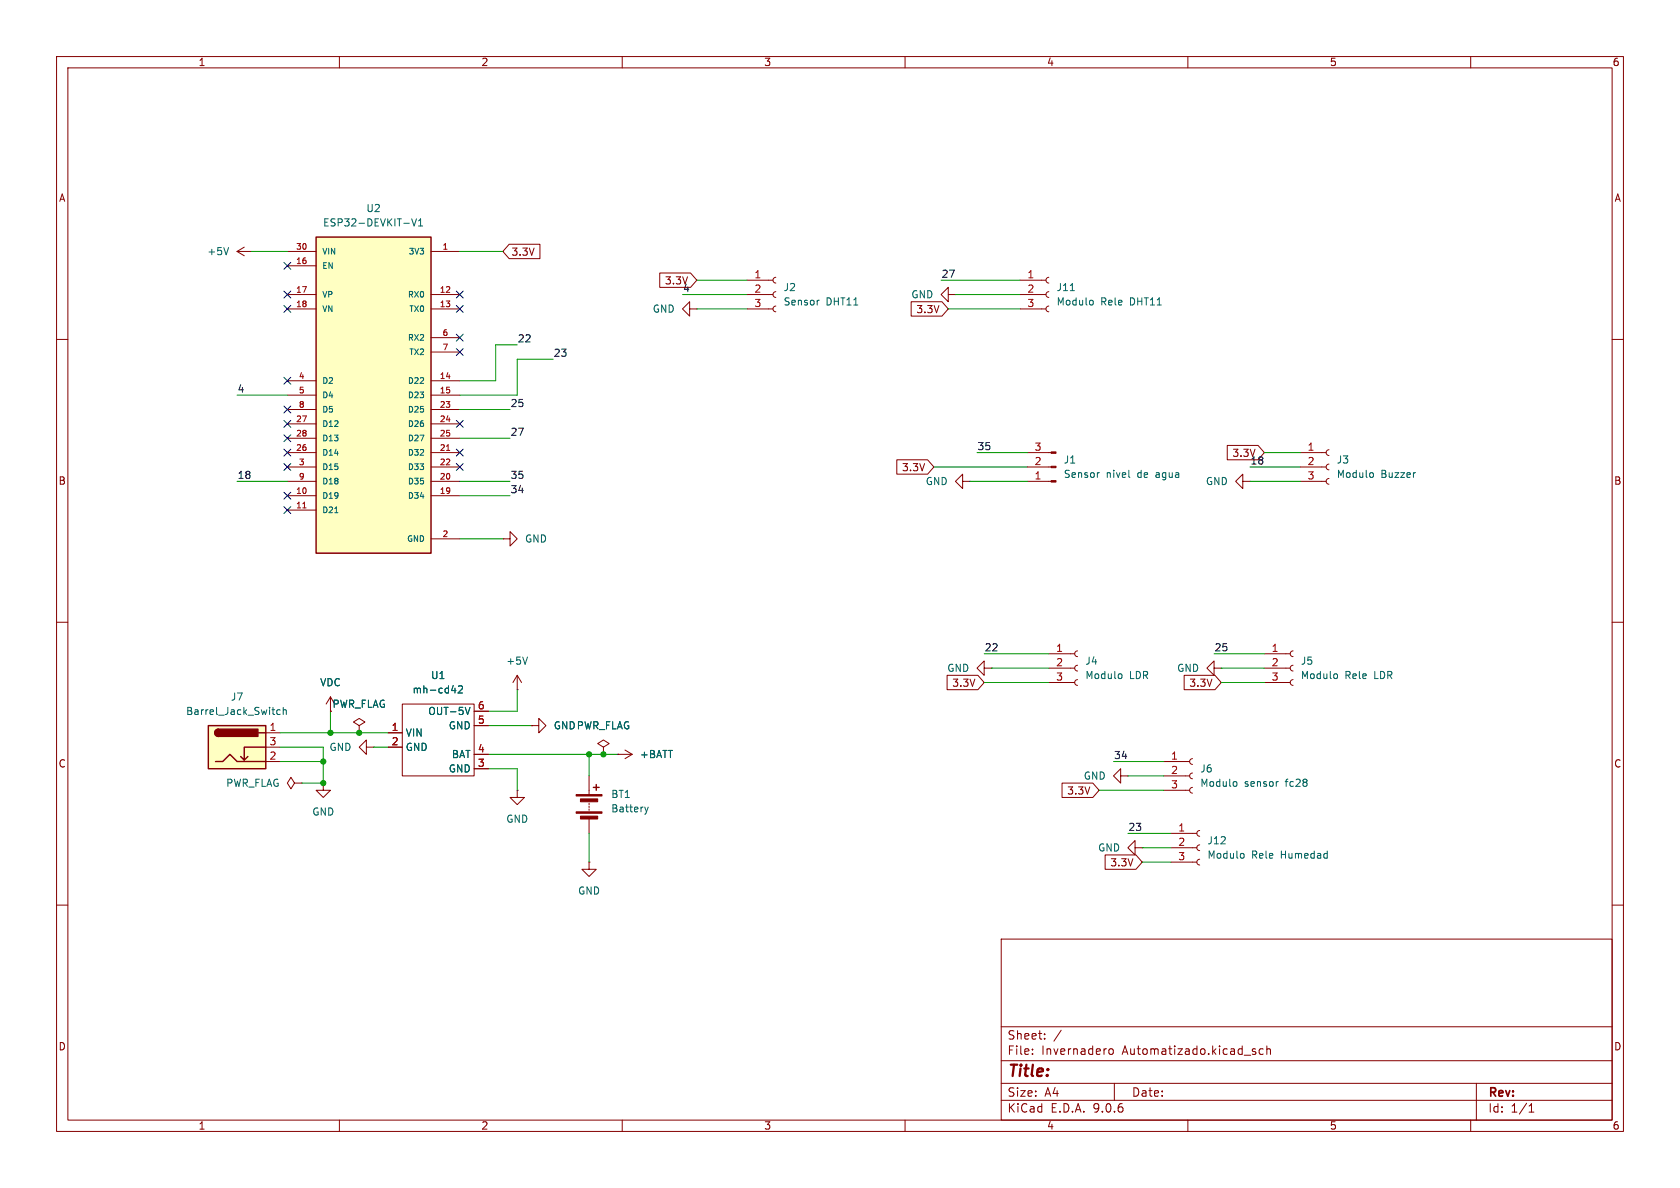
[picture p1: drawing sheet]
<svg xmlns="http://www.w3.org/2000/svg" width="297mm" height="210mm" viewBox="0 0 297 210" stroke-linecap="round" stroke-linejoin="round" font-family="sans-serif">
<g fill="none" stroke="#840000" stroke-width=".18">
<path d="M10 10h277v190h-277zM12 12h273v186h-273zM60 10v2M110 10v2M160 10v2M210 10v2M260 10v2M10 60h2M285 60h2M10 110h2M285 110h2M10 160h2"/>
<path d="M177 166h108v32h-108zM285 160h2M60 198v2M110 198v2M160 198v2M177 194.5h108M177 191.5h108M177 187.5h108M177 181.5h108M182.5 186.3v.1M182.5 185.5v.1M184.7 183.6v.1"/>
<path d="M184.7 182.8v.1M187.6 182.1l-1.3 2M196.2 185.5l.3-.1 .3 .3v.4l-.3 .3-.3-.1-.2-.2v-.4zM197 191.5v3M210 198v2M221.6 185.4l.4 .1M221.6 185.9l.4 .1v.2l-.2 .2h-.3M223.3 185.5l-.4-.1-.3 .3v.4l.1 .2h.6M224 185.5l.2-.1 .3 .1 .1 .9M224 184.9v1.5M260 198v2M261 191.5v6.5"/>
<path d="M270.3 196.6h.9M270.3 195.5l.4-.4v1.5"/>
</g>
<path d="M55.9 41.9h20.3v55.9h-20.3z" fill="#ffffc2"/>
<path d="M55.9 41.9h20.3v55.9h-20.3zM104.9 139.2h1M105.4 138.7v1" fill="none" stroke="#840000" stroke-width=".25"/>
<g fill="none" stroke="#840000" stroke-width=".18">
<path d="M41.9 44.5h2.5M41.9 44.5l1.3 .7M43.2 43.7l-1.3 .8M44.4 44.5h.1M50.8 44.5h5.1M50.8 47h5.1M50.8 52.1h5.1M50.8 54.6h5.1M76.2 44.5h5.1M76.2 52.1h5.1M76.2 54.6h5.1M76.2 59.7h5.1"/>
<path d="M121.9 54.6v-1.3l-1.3 1.3 1.3 1.3v-1.3h1.3M123.2 54.6h.1M132.1 52.1h4.6M132.1 54.6h4.6M132.1 49.5h4.6M137.2 49l-.4 .2-.1 .3 .1 .4 .4 .1M137.2 51.6l-.4 .1-.1 .4 .1 .3 .4 .2M137.2 54.1l-.4 .2-.1 .3 .1 .4 .4 .1M167.6 52.1v-1.3l-1.2 1.3 1.2 1.2v-1.2h1.3M168.9 52.1h.1M180.3 52.1h4.6M180.3 54.6h4.6"/>
<path d="M180.3 49.5h4.6M185.4 49l-.3 .2-.2 .3 .2 .4 .3 .1M185.4 51.6l-.3 .1-.2 .4 .2 .3 .3 .2M185.4 54.1l-.3 .2-.2 .3 .2 .4 .3 .1M50.8 67.3h5.1M50.8 69.9h5.1M50.8 72.4h5.1M50.8 74.9h5.1M50.8 77.5h5.1M76.2 67.3h5.1M76.2 69.9h5.1M76.2 72.4h5.1"/>
<path d="M76.2 74.9h5.1M76.2 77.5h5.1M76.2 62.2h5.1M234.9 79.5l-.3 .2-.2 .3 .2 .4 .3 .1M50.8 80h5.1M50.8 82.6h5.1M50.8 85.1h5.1M50.8 87.6h5.1M50.8 90.2h5.1M76.2 80h5.1M76.2 82.6h5.1M76.2 85.1h5.1"/>
<path d="M76.2 87.6h5.1M76.2 95.3h5.1M88.9 95.3h1.3v-1.3l1.2 1.3-1.2 1.2v-1.2M88.9 95.3h.1M170.2 85.1v-1.3l-1.3 1.3 1.3 1.3v-1.3h1.2M171.4 85.1h.1M181.6 80h4.2M181.6 82.6h4.2M181.6 85.1h4.2M219.7 85.1v-1.3l-1.3 1.3 1.3 1.3v-1.3h1.3M221 85.1h.1M229.9 80h4.5"/>
<path d="M229.9 82.6h4.5M229.9 85.1h4.5M234.9 82l-.3 .2-.2 .4 .2 .3 .3 .2M234.9 84.6l-.3 .1-.2 .4 .2 .3 .3 .2M174 118.1v-1.3l-1.3 1.3 1.3 1.3v-1.3h1.3M175.3 118.1h.1M185.4 115.6h4.6M185.4 118.1h4.6M190.5 115.1l-.4 .1-.1 .4 .1 .3 .4 .2M190.5 117.6l-.4 .2-.1 .3 .1 .4 .4 .1M214.6 118.1v-1.3l-1.2 1.3 1.2 1.3v-1.3h1.3M215.9 118.1h.1"/>
<path d="M223.5 115.6h4.6M223.5 118.1h4.6M228.6 115.1l-.4 .1-.1 .4 .1 .3 .4 .2M228.6 117.6l-.4 .2-.1 .3 .1 .4 .4 .1M52.1 138.4l-.7-1-.6 1 .6 1 .7-1h1.2M53.3 138.4h.1M57.1 138.4v1.3h1.3l-1.3 1.3-1.2-1.3h1.2M57.1 138.4h.1M58.4 123.2l-.7 1.3M58.4 123.2l.8 1.3M58.4 123.2v2.5M63.5 128.3l1-.7-1-.6-1 .6 1 .7v1.2"/>
<path d="M63.5 129.5h.1M64.8 132.1v-1.3l-1.3 1.3 1.3 1.3v-1.3h1.2M66 132.1h.1M68.6 129.5h2.5M68.6 132.1h2.5M71.1 124.5h12.7v12.7h-12.7zM83.8 125.7h2.6M83.8 128.3h2.6M83.8 133.4h2.6M83.8 135.9h2.6M94 128.3h1.2v-1.3l1.3 1.3-1.3 1.2v-1.2M94 128.3h.1"/>
<path d="M104.1 137.2v3.3M106.7 132.1l1-.7-1-.6-1 .6 1 .7v1.3M106.7 133.4h.1M185.4 120.7h4.6M190.5 120.1l-.4 .2-.1 .4 .1 .3 .4 .2M198.1 137.2v-1.3l-1.3 1.3 1.3 1.2v-1.2h1.3M199.4 137.2h.1M205.7 134.6h4.6M205.7 137.2h4.6M205.7 139.7h4.6M210.8 134.1l-.3 .2-.2 .3 .2 .4 .3 .1M210.8 136.7l-.3 .1-.2 .4 .2 .3 .3 .2"/>
<path d="M210.8 139.2l-.3 .1-.2 .4 .2 .4 .3 .1M223.5 120.7h4.6M228.6 120.1l-.4 .2-.1 .4 .1 .3 .4 .2M104.1 152.4v1.3h1.3l-1.3 1.2-1.2-1.2h1.2M104.1 152.4h.1M104.1 142v.2M104.1 142.5v.2M104.1 143v.3M104.1 144.8v2.5M200.7 149.9v-1.3l-1.3 1.3 1.3 1.2v-1.2h1.2M201.9 149.9h.1M207 147.3h4.6"/>
<path d="M207 149.9h4.6M207 152.4h4.6M212.1 146.8l-.4 .2-.1 .3 .1 .4 .4 .1M212.1 149.4l-.4 .1-.1 .4 .1 .3 .4 .2M212.1 151.9l-.4 .1-.1 .4 .1 .4 .4 .1"/>
</g>
<g fill="none" stroke="#006464" stroke-width=".18">
<path d="M72.8 38.7l.4 1.2 .4-1.2M74 39.9h.7M74 39l.4-.3v1.2M40.4 43.8l-.4 1.2M144.8 53.1h-.2M189.2 51.4h.7M193 53.1l.3 .2v.4l-.3 .2M59.2 90.6h.6M194.4 83.6h-.3M199.6 84.3l.1 .1M242.6 83.6l.2 .2v.4l-.2 .2M250.1 83.6h.1"/>
<path d="M198.1 119.1l.3 .3v.3l-.3 .3M236.2 119.1l.3 .3v.3l-.3 .3M79.8 122.1h.8M80.4 121.7v.8M81 121.4l.5-.2 .3 .4-.8 .9h.8M83.1 125l-.4 1.3M218.4 138.2l.3 .2v.4l-.3 .2M225.9 138.2h.1M114 142.7l.3 .8M114.3 143.5l-.2 .4M114.6 142.7l-.3 .8M219.7 150.9l.2 .2v.4l-.2 .2"/>
</g>
<path d="M78.9 79.6h.6M53.5 89.8h.6" fill="none" stroke="#a90000" stroke-width=".18"/>
<g fill="#840000" stroke="#840000" stroke-width=".18">
<path d="M101.9 140.5h4.5v.2h-4.5z"/>
<path d="M101.9 143.5h4.5v.3h-4.5z"/>
<path d="M102.6 141.2h3.1v.5h-3.1z"/>
<path d="M102.6 144.3h3.1v.5h-3.1z"/>
<path d="M185.8 85h.9v.2h-.9z"/>
<path d="M185.8 82.4h.9v.3h-.9z"/>
<path d="M185.8 79.9h.9v.2h-.9z"/>
</g>
<path d="M36.8 128.3h10.2v7.6h-10.2z" fill="#ffffc2"/>
<path d="M36.8 128.3h10.2v7.6h-10.2zM38.1 134.6h1.3l1.2-1.2 1.3 1.2h5.1M38.6 128.9a.64 .64 0 0 0-.6 .6 .64 .64 0 0 0 .6 .7M43.8 133.7l-.6 .7M45.7 129.5h1.3M47 132.1h-3.8v2.3l-.7-.7" fill="none" stroke="#840000" stroke-width=".25"/>
<g fill="#840000" stroke="#840000" stroke-width=".25">
<path d="M38.2 129.1l.4-.2v1.3a.63 .63 0 0 1-.6-.4 .63 .63 0 0 1 .2-.7z"/>
<path d="M38.6 128.9h7v1.3h-7z"/>
</g>
<g fill="none" stroke="#840000" stroke-width=".18">
<path d="M90 43.2h5.5v2.5h-5.5l-1.1-1.2zM116.6 48.3h5.5l1.1 1.2-1.1 1.3h-5.5zM161.1 53.3h5.4l1.1 1.3-1.1 1.3h-5.4zM217 78.7h5.4l1.1 1.3-1.1 1.3h-5.4zM158.5 81.3h5.5l1.1 1.3-1.1 1.2h-5.5zM91.4 119.4l-.7 1.3M91.4 119.4l.8 1.3M91.4 119.4v2.5M167.4 119.4h5.5l1.1 1.3-1.1 1.2h-5.5zM209.3 119.4h5.5l1.1 1.3-1.1 1.2h-5.5zM47 129.5h2.5M47 132.1h2.5"/>
<path d="M47 134.6h2.5M63.5 129.5h.1M68.6 129.5h2.5M68.6 132.1h2.5M83.8 133.4h2.6M83.8 125.7h2.6M83.8 128.3h2.6M83.8 135.9h2.6M91.4 139.7v1.3h1.3l-1.3 1.2-1.2-1.2h1.2M91.4 139.7h.1M91.4 121.9h.1M94 128.3h.1"/>
<path d="M106.7 133.4h.1M109.2 133.4h.1M109.2 133.4h2.6M110.5 132.6l1.3 .8M111.8 133.4l-1.3 .7M187.8 138.4h5.4l1.1 1.3-1.1 1.3h-5.4zM195.4 151.1h5.4l1.1 1.3-1.1 1.3h-5.4z"/>
</g>
<path d="M93.3 116.1l-.5 1.3M49.5 125.5h-.3l-.3 .2 .1 .5h.5M50.1 125.6l.2-.1h.3v.8M50.1 125v1.3M79.8 122.1h.8M80.4 121.7v.8M81 121.4l.5-.2 .3 .4-.8 .9h.8M83.1 125l-.4 1.3" fill="none" stroke="#006464" stroke-width=".18"/>
<g fill="none" stroke="#009600" stroke-width=".18">
<path d="M44.4 44.5h6.4M81.3 44.5h7.6M120.6 52.1h11.5M123.2 49.5h8.9M123.2 54.6h8.9M166.4 49.5h13.9M167.6 54.6h12.7M168.9 52.1h11.4M41.9 69.9h8.9M81.3 77.5h8.9M81.3 72.4h8.9M91.4 61h-3.8v6.3h-6.3"/>
<path d="M97.8 63.5h-6.4v6.4h-10.1M41.9 85.1h8.9M81.3 85.1h8.9M81.3 95.3h7.6M81.3 87.6h8.9M165.1 82.6h16.5M171.4 85.1h10.2M172.7 80h8.9M221 85.1h8.9M221 82.6h8.9M223.5 80h6.4M174 115.6h11.4"/>
<path d="M175.3 118.1h10.1M214.6 115.6h8.9M215.9 118.1h7.6M49.5 132.1h7.6v6.3h-3.8M49.5 129.5h19.1M49.5 134.6h7.6M58.4 125.7v3.8M66 132.1h2.6M86.4 135.9h5v3.8M86.4 133.4h22.8M86.4 128.3h7.6M91.4 121.9v3.8h-5"/>
<path d="M104.1 133.4v3.8M174 120.7h11.4M194.3 139.7h11.4M196.8 134.6h8.9M199.4 137.2h6.3M215.9 120.7h7.6M104.1 147.3v5.1M199.4 147.3h7.6M201.9 149.9h5.1M201.9 152.4h5.1"/>
</g>
<g fill="none" stroke="#000084" stroke-width=".18">
<path d="M50.2 51.5l1.2 1.2M50.2 46.4l1.2 1.2M50.2 54l1.2 1.2M51.4 51.5l-1.2 1.2M51.4 46.4l-1.2 1.2M51.4 54l-1.2 1.2M80.7 54l1.2 1.2M80.7 51.5l1.2 1.2M80.7 59.1l1.2 1.2M81.9 59.1l-1.2 1.2M81.9 54l-1.2 1.2M81.9 51.5l-1.2 1.2"/>
<path d="M50.2 66.7l1.2 1.2M50.2 76.9l1.2 1.2M50.2 74.3l1.2 1.2M50.2 79.4l1.2 1.2M50.2 71.8l1.2 1.2M51.4 66.7l-1.2 1.2M51.4 76.9l-1.2 1.2M51.4 74.3l-1.2 1.2M51.4 79.4l-1.2 1.2M51.4 71.8l-1.2 1.2M80.7 61.6l1.2 1.2M80.7 79.4l1.2 1.2"/>
<path d="M80.7 74.3l1.2 1.2M81.9 61.6l-1.2 1.2M81.9 79.4l-1.2 1.2M81.9 74.3l-1.2 1.2M50.2 87l1.2 1.2M50.2 89.6l1.2 1.2M50.2 81.9l1.2 1.3M51.4 87l-1.2 1.2M51.4 89.6l-1.2 1.2M51.4 81.9l-1.2 1.3M80.7 81.9l1.2 1.3M81.9 81.9l-1.2 1.3"/>
</g>
<g fill="#009600" stroke="#009600" stroke-width=".18">
<circle cx="106.7" cy="133.4" r=".46"/>
<circle cx="58.4" cy="129.5" r=".46"/>
<circle cx="63.5" cy="129.5" r=".46"/>
<circle cx="104.1" cy="133.4" r=".46"/>
<circle cx="57.1" cy="138.4" r=".46"/>
<circle cx="57.1" cy="134.6" r=".46"/>
</g>
<text font-size="2.8" fill="#840000" x="178" y="190.9">Title:</text>
<g font-size="2.1" fill="#840000">
<text x="178" y="184">Sheet:</text>
<text x="178" y="186.7">File:</text>
<text x="184.1" y="186.7">Invernadero</text>
<text x="198.5" y="186.7">Automatizado.kicad_sch</text>
<text x="178" y="196.9">KiCad</text>
<text x="178" y="194.1">Size:</text>
<text x="184.7" y="194.1">A4</text>
<text x="185.7" y="196.9">E.D.A.</text>
<text x="193.3" y="196.9">9.0.6</text>
<text x="200" y="194.1">Date:</text>
<text x="263" y="194.3">Rev:</text>
<text x="263" y="196.9">Id:</text>
<text x="267.1" y="196.9">1/1</text>
</g>
<g font-size="1.8" fill="#840000">
<text x="35" y="11.9">1</text>
<text x="85" y="11.9">2</text>
<text x="135" y="11.9">3</text>
<text x="185" y="11.9">4</text>
<text x="235" y="11.9">5</text>
<text x="285" y="11.9">6</text>
<text x="10.3" y="35.9">A</text>
<text x="285.3" y="35.9">A</text>
<text x="90.3" y="45.4">3.3V</text>
<text x="117.4" y="50.5">3.3V</text>
<text x="161.9" y="55.6">3.3V</text>
<text x="159.4" y="83.5">3.3V</text>
<text x="217.8" y="81">3.3V</text>
<text x="10.3" y="85.9">B</text>
<text x="285.3" y="85.9">B</text>
<text x="58.7" y="125.3">PWR_FLAG</text>
<text x="168.2" y="121.6">3.3V</text>
<text x="210.2" y="121.6">3.3V</text>
<text x="10.3" y="135.9">C</text>
<text x="285.3" y="135.9">C</text>
<text x="188.6" y="140.7">3.3V</text>
<text x="196.2" y="153.4">3.3V</text>
<text x="10.3" y="185.9">D</text>
<text x="285.3" y="185.9">D</text>
<text x="35" y="199.9">1</text>
<text x="85" y="199.9">2</text>
<text x="135" y="199.9">3</text>
<text x="185" y="199.9">4</text>
<text x="235" y="199.9">5</text>
<text x="285" y="199.9">6</text>
</g>
<g font-size="1.8" fill="#006464">
<text x="57" y="40.2">ESP32-DEVKIT-V1</text>
<text x="64.7" y="37.7">U2</text>
<text x="36.6" y="45.3">+5V</text>
<text x="138.4" y="51.7">J2</text>
<text x="161" y="52.9">GND</text>
<text x="186.7" y="51.7">J11</text>
<text x="115.3" y="55.5">GND</text>
<text x="138.4" y="54.2">Sensor</text>
<text x="146" y="54.2">DHT11</text>
<text x="186.7" y="54.2">Modulo</text>
<text x="194.6" y="54.2">Rele</text>
<text x="199.9" y="54.2">DHT11</text>
<text x="188" y="82.1">J1</text>
<text x="236.2" y="82.1">J3</text>
<text x="163.6" y="86">GND</text>
<text x="188" y="84.7">Sensor</text>
<text x="195.6" y="84.7">nivel</text>
<text x="201.2" y="84.7">de</text>
<text x="204.6" y="84.7">agua</text>
<text x="213.1" y="86">GND</text>
<text x="236.2" y="84.7">Modulo</text>
<text x="244.1" y="84.7">Buzzer</text>
<text x="92.7" y="96.1">GND</text>
<text x="89.4" y="117.7">+5V</text>
<text x="167.4" y="119">GND</text>
<text x="191.8" y="117.7">J4</text>
<text x="208" y="119">GND</text>
<text x="229.9" y="117.7">J5</text>
<text x="40.7" y="124.1">J7</text>
<text x="56.5" y="121.5">VDC</text>
<text x="72.8" y="122.8">mh-cd42</text>
<text x="76.1" y="120.2">U1</text>
<text x="191.8" y="120.2">Modulo</text>
<text x="199.7" y="120.2">LDR</text>
<text x="229.9" y="120.2">Modulo</text>
<text x="237.8" y="120.2">Rele</text>
<text x="243" y="120.2">LDR</text>
<text x="32.8" y="126.6">Barrel_Jack_Switch</text>
<text x="71.6" y="130.4">VIN</text>
<text x="75.6" y="126.6">OUT-5V</text>
<text x="79.2" y="129.1">GND</text>
<text x="97.8" y="129.1">GNDPWR_FLAG</text>
<text x="58.1" y="132.9">GND</text>
<text x="71.6" y="132.9">GND</text>
<text x="79.2" y="136.8">GND</text>
<text x="79.8" y="134.2">BAT</text>
<text x="113" y="134.2">+BATT</text>
<text x="212.1" y="136.8">J6</text>
<text x="39.9" y="139.3">PWR_FLAG</text>
<text x="108" y="141.3">BT1</text>
<text x="108" y="143.8">Battery</text>
<text x="191.5" y="138">GND</text>
<text x="212.1" y="139.3">Modulo</text>
<text x="220" y="139.3">sensor</text>
<text x="227.4" y="139.3">fc28</text>
<text x="55.1" y="144.4">GND</text>
<text x="89.4" y="145.6">GND</text>
<text x="213.4" y="149.5">J12</text>
<text x="194" y="150.7">GND</text>
<text x="213.4" y="152">Modulo</text>
<text x="221.3" y="152">Rele</text>
<text x="226.5" y="152">Humedad</text>
<text x="102.1" y="158.3">GND</text>
</g>
<g font-size="1.8" fill="#0f0f0f">
<text x="120.6" y="51.7">4</text>
<text x="166.4" y="49.2">27</text>
<text x="91.4" y="60.6">22</text>
<text x="97.8" y="63.2">23</text>
<text x="41.9" y="69.5">4</text>
<text x="90.2" y="72">25</text>
<text x="90.2" y="77.1">27</text>
<text x="172.7" y="79.7">35</text>
<text x="221" y="82.2">18</text>
<text x="41.9" y="84.7">18</text>
<text x="90.2" y="84.7">35</text>
<text x="90.2" y="87.3">34</text>
<text x="174" y="115.2">22</text>
<text x="214.6" y="115.2">25</text>
<text x="196.8" y="134.3">34</text>
<text x="199.4" y="147">23</text>
</g>
<g font-size="1.8" fill="#a90000">
<text x="133.3" y="49.3">1</text>
<text x="133.3" y="51.8">2</text>
<text x="181.5" y="49.3">1</text>
<text x="181.5" y="51.8">2</text>
<text x="133.3" y="54.4">3</text>
<text x="181.5" y="54.4">3</text>
<text x="182.8" y="82.3">2</text>
<text x="182.8" y="79.8">3</text>
<text x="231.1" y="79.8">1</text>
<text x="231.1" y="82.3">2</text>
<text x="182.8" y="84.8">1</text>
<text x="231.1" y="84.8">3</text>
<text x="186.6" y="115.3">1</text>
<text x="186.6" y="117.9">2</text>
<text x="224.7" y="115.3">1</text>
<text x="224.7" y="117.9">2</text>
<text x="84.4" y="125.5">6</text>
<text x="186.6" y="120.4">3</text>
<text x="224.7" y="120.4">3</text>
<text x="47.6" y="129.3">1</text>
<text x="47.6" y="131.8">3</text>
<text x="69.1" y="129.3">1</text>
<text x="69.1" y="131.8">2</text>
<text x="84.4" y="128">5</text>
<text x="47.6" y="134.4">2</text>
<text x="84.4" y="133.1">4</text>
<text x="84.4" y="135.6">3</text>
<text x="206.9" y="134.4">1</text>
<text x="206.9" y="136.9">2</text>
<text x="206.9" y="139.4">3</text>
<text x="208.2" y="147.1">1</text>
<text x="208.2" y="149.6">2</text>
<text x="208.2" y="152.1">3</text>
</g>
<g font-size="1.4" fill="#a90000">
<text x="52.2" y="44.2">30</text>
<text x="52.2" y="46.7">16</text>
<text x="78.1" y="44.2">1</text>
<text x="52.2" y="51.8">17</text>
<text x="77.6" y="51.8">12</text>
<text x="52.2" y="54.4">18</text>
<text x="77.6" y="54.4">13</text>
<text x="78.1" y="59.4">6</text>
<text x="78.1" y="62">7</text>
<text x="52.7" y="67.1">4</text>
<text x="52.7" y="69.6">5</text>
<text x="77.6" y="67.1">14</text>
<text x="77.6" y="69.6">15</text>
<text x="52.2" y="74.7">27</text>
<text x="52.2" y="77.2">28</text>
<text x="52.7" y="72.1">8</text>
<text x="77.6" y="72.1">23</text>
<text x="77.6" y="74.7">24</text>
<text x="77.6" y="77.2">25</text>
<text x="52.2" y="79.8">26</text>
<text x="52.7" y="82.3">3</text>
<text x="77.6" y="79.8">21</text>
<text x="77.6" y="82.3">22</text>
<text x="52.2" y="87.4">10</text>
<text x="52.2" y="89.9">11</text>
<text x="52.7" y="84.8">9</text>
<text x="77.6" y="84.8">20</text>
<text x="77.6" y="87.4">19</text>
<text x="78.1" y="95">2</text>
</g>
<g font-size="1.4" fill="#006464">
<text x="56.9" y="45.2">VIN</text>
<text x="56.9" y="47.7">EN</text>
<text x="72.1" y="45.2">3V3</text>
<text x="56.9" y="52.8">VP</text>
<text x="72" y="52.8">RX0</text>
<text x="56.9" y="55.3">VN</text>
<text x="72.2" y="55.3">TX0</text>
<text x="72" y="60.4">RX2</text>
<text x="72.2" y="63">TX2</text>
<text x="56.9" y="68">D2</text>
<text x="56.9" y="70.6">D4</text>
<text x="72" y="68">D22</text>
<text x="72" y="70.6">D23</text>
<text x="56.9" y="73.1">D5</text>
<text x="56.9" y="75.7">D12</text>
<text x="72" y="73.1">D25</text>
<text x="72" y="75.7">D26</text>
<text x="56.9" y="78.2">D13</text>
<text x="56.9" y="80.7">D14</text>
<text x="56.9" y="83.3">D15</text>
<text x="72" y="78.2">D27</text>
<text x="72" y="80.7">D32</text>
<text x="72" y="83.3">D33</text>
<text x="56.9" y="85.8">D18</text>
<text x="56.9" y="88.4">D19</text>
<text x="72" y="85.8">D35</text>
<text x="72" y="88.4">D34</text>
<text x="56.9" y="90.9">D21</text>
<text x="71.8" y="96">GND</text>
</g>
</svg>
